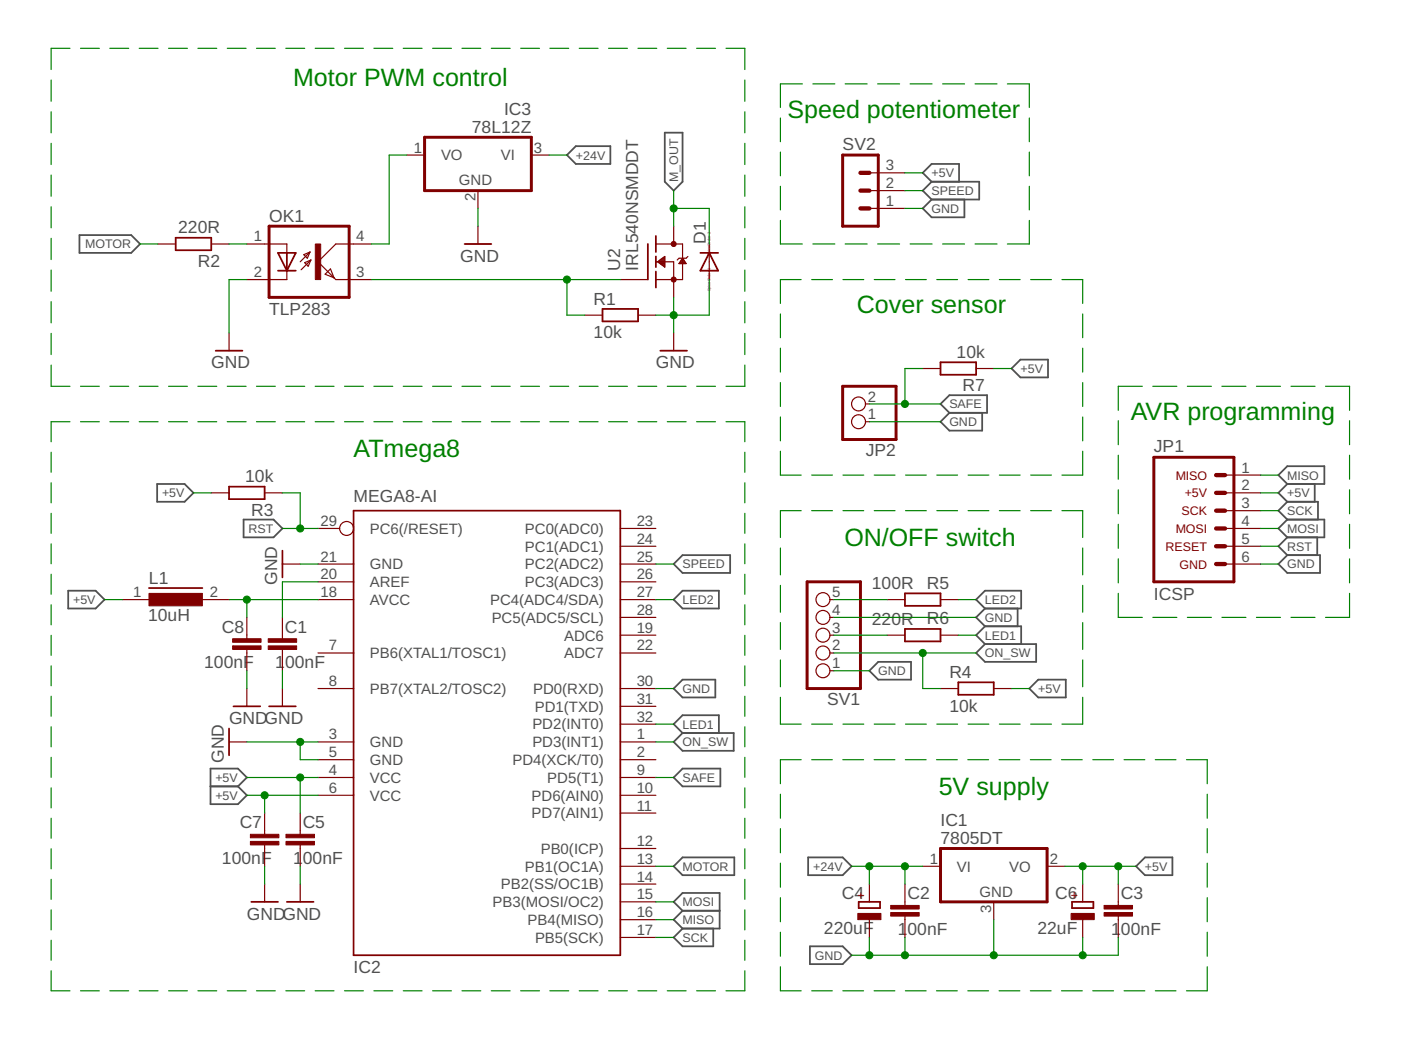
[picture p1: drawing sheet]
<svg xmlns="http://www.w3.org/2000/svg" width="200mm" height="150mm" viewBox="0 0 200 150" stroke-linecap="round" stroke-linejoin="round" font-family="sans-serif">
<g fill="none" stroke="#505050" stroke-width=".25">
<path d="M94.9 18.9h2.6v7.1l-1.3 1.2-1.3-1.2zM11.3 33.6h7.4l1.3 1.2-1.3 1.3h-7.4zM80.9 22.1l1.3-1.2h4.9v2.5h-4.9zM133 28.5l-1.3 1.3 1.3 1.2h4.7v-2.5M133 26h6.8v2.5h-6.8M133 26l-1.3-1.3 1.3-1.3h3.9v2.6M133 26l-1.3 1.2 1.3 1.3M134.3 57.7l1.3-1.3h5.3v2.5h-5.3zM135.6 58.9l-1.3 1.3 1.3 1.3h4.6v-2.6M144.4 52.6l1.3-1.2h3.9v2.5h-3.9zM22.4 69.1h4l1.2 1.3-1.2 1.2h-4zM34.8 74.2h4.3l1.2 1.3-1.2 1.2h-4.3z"/>
<path d="M97.5 79.3h6.7v2.5h-6.7l-1.3-1.3zM182.5 67.8l1.3-1.2h5.3v2.5h-5.3zM183.8 74.2l-1.3 1.3 1.3 1.2M183.8 74.2h5.3v2.5h-5.3M183.8 71.6l-1.3 1.3 1.3 1.3M183.8 71.6h4.4v2.6M183.8 76.7l-1.3 1.3 1.3 1.3M183.8 79.3h4.7v2.5h-4.7l-1.3-1.3zM183.8 69.1l-1.3 1.3 1.3 1.2M187.7 69.1v2.5M188.1 76.7v2.6M9.7 84.3h4l1.2 1.3-1.2 1.3h-4z"/>
<path d="M96.2 98.3l1.3-1.3h4.6v2.6h-4.6zM96.2 85.6l1.3-1.3h5.1v2.6h-5.1zM124.1 95.8l1.3-1.3h4.7v2.5h-4.7zM139.4 85.6l1.2-1.3h5.2v2.6h-5.2zM139.4 93.2l1.2-1.2h7.3v2.5h-7.3zM140.6 86.9l-1.2 1.3 1.2 1.2M140.6 89.4h5.2v2.6M140.6 89.4l-1.2 1.3 1.2 1.3M145.3 86.9v2.5M148.2 97h4v2.6h-4l-1.2-1.3zM30.1 109.7h3.9l1.2 1.3-1.2 1.3 1.2 1.3-1.2 1.2h-3.9zM30.1 112.3h3.9"/>
<path d="M96.2 111l1.3-1.3h5.3v2.6h-5.3zM96.2 105.9l1.3-1.2h7.3v2.5h-7.3zM97.5 104.7l-1.3-1.3 1.3-1.3h5.1v2.6M96.2 123.7l1.3-1.3h7.3v2.6h-7.3zM97.5 130l-1.3-1.2 1.3-1.3h5.2v5.1h-5.2M97.5 130h5.2M97.5 130l-1.3 1.3 1.3 1.3M97.5 132.6l-1.3 1.3 1.3 1.2h4.3v-2.5M115.4 122.4h4.9l1.3 1.3-1.3 1.3h-4.9zM115.6 135.1h4.7l1.3 1.3-1.3 1.3h-4.7zM163.5 122.4h3.9v2.6h-3.9l-1.3-1.3z"/>
</g>
<path d="M60.6 19.6h15.3v7.6h-15.3zM38.4 32.3h11.4v10.2h-11.4zM120.3 22.1h5.1v10.2h-5.1zM120.3 55.2h7.6v7.6h-7.6zM164.7 65.3h11.5v17.8h-11.5zM115.2 83.1h7.7v15.2h-7.7zM134.3 121.2h15.2v7.6h-15.2z" fill="none" stroke="#800000" stroke-width=".42"/>
<g fill="none" stroke="#800000" stroke-width=".17">
<path d="M22.5 34.8h2.6M30.2 34.8h2.5M35.2 34.8h5.8v1.3M41 38.7v1.2h-5.8M43.4 36.4l.9-.4-.4 .9zM43.5 37.5l.9-.4-.4 .9zM44.3 36l-1.4 1.4M44.4 37.1l-1.4 1.4M46.4 39.2l.8-.8 .5 1.3zM47.7 39.7l.2 .2h5.1M53 34.8h-5.1l-2.5 2.6 2.3 2.3M58.1 22.1h2.5"/>
<path d="M68.2 27.2v2.6M68.2 32.3v2.5M75.9 22.1h2.5M88.6 39.9h3.8M93.6 34.8h3.9v5.1h-3.9M93.6 37.4h2.6v5.1M93.9 37.4l1-.8v1.5zM94 37.3h.9M94.1 37.5h.8M94.2 37.1h.7M94.2 37.6h.7M94.4 37h.5"/>
<path d="M94.4 37.7h.5M94.5 36.9h.4M94.6 37.9h.3M94.7 36.8h.2M94.7 38h.2M94.8 36.7h.1M94.9 38.1h.1M96.2 32.3v2.5M97 37.5h.9M97.1 37.4h.7M97.2 37.3h.5M97.3 37.1h.3"/>
<path d="M97.3 37h.3M97.4 36.9h.1M97.5 36.9l.5 .7h-1.1zM98.2 36.6l-.2 .3h-1.1l-.2 .2M101.3 34.8v5.1M124.1 29.8h5.1M124.1 27.2h5.1M124.1 24.7h5.1M32.7 47.5v2.6M83.5 45h2.5M91.1 45h2.5M96.2 47.5v2.6"/>
<path d="M123.5 57.7h.6M131.7 52.6h2.6M139.4 52.6h2.5M30.2 70.4h2.5M37.8 70.4h2.5M45.4 75.5h3.1M88.6 78h5M88.6 75.5h5M123.5 60.2h.6M174.9 78h5.1M174.9 75.5h5.1M174.9 70.4h5.1"/>
<path d="M174.9 72.9h5.1M174.9 67.8h5.1M17.5 85.6h5M27.6 85.6h5.1M35.2 88.2v3M35.2 92.7v3.1M35.2 98.3v2.6M40.3 80.5h2.6M40.3 88.2v3M40.3 92.7v3.1M40.3 98.3v2.6M45.4 98.3h5.1"/>
<path d="M45.4 93.2h5.1M45.4 80.5h5.1M45.4 83.1h5.1M45.4 85.6h5.1M88.6 98.3h5M88.6 93.2h5M88.6 80.5h5M88.6 83.1h5M88.6 85.6h5M88.6 90.7h5M88.6 88.2h5M118.5 93.2h.5"/>
<path d="M118.5 85.6h.5M118.5 90.7h.5M118.5 88.2h.5M118.5 95.8h.5M126.7 85.6h2.5M126.7 90.7h2.5M134.3 98.3h2.5M134.3 85.6h2.5M134.3 90.7h2.5M141.9 98.3h2.5M174.9 80.5h5.1M32.7 105.9h2.5"/>
<path d="M37.8 116.1v3M42.9 116.1v3M45.4 105.9h5.1M45.4 108.5h5.1M45.4 111h5.1M45.4 113.6h5.1M88.6 105.9h5M88.6 108.5h5M88.6 111h5M88.6 113.6h5M88.6 116.1h5M88.6 103.4h5"/>
<path d="M88.6 100.9h5M37.8 120.6v3.1M37.8 126.2v2.6M42.9 120.6v3.1M42.9 126.2v2.6M88.6 123.7h5M88.6 133.9h5M88.6 131.3h5M88.6 128.8h5M88.6 126.2h5M88.6 121.2h5M124.1 126.2v2.6"/>
<path d="M124.1 131.3v2.6M129.2 126.2v3.1M129.2 130.8v3.1M131.7 123.7h2.6M141.9 128.8v2.5M149.5 123.7h2.5M154.6 126.2v2.6M154.6 131.3v2.6M159.7 126.2v3.1M159.7 130.8v3.1"/>
<circle cx="122.6" cy="57.7" r=".99"/>
<circle cx="49.5" cy="75.5" r=".99"/>
<circle cx="122.6" cy="60.2" r=".99"/>
<circle cx="117.5" cy="93.2" r=".99"/>
<circle cx="117.5" cy="90.7" r=".99"/>
<circle cx="117.5" cy="88.2" r=".99"/>
<circle cx="117.5" cy="95.8" r=".99"/>
<circle cx="117.5" cy="85.6" r=".99"/>
</g>
<g fill="#800000" stroke="#800000" stroke-width=".14">
<path d="M127.2 130.3h4v.5h-4z"/>
<path d="M127.2 129.3h4v.5h-4z"/>
<path d="M157.6 130.3h4.1v.5h-4.1z"/>
<path d="M157.6 129.3h4.1v.5h-4.1z"/>
<path d="M122.5 130.4h3.3v.9h-3.3z"/>
<path d="M152.9 130.4h3.3v.9h-3.3z"/>
<path d="M45 34.8h.8v5.1h-.8z"/>
<path d="M40.8 120.1h4.1v.5h-4.1z"/>
<path d="M40.8 119.1h4.1v.5h-4.1z"/>
<path d="M35.8 120.1h4v.5h-4z"/>
<path d="M35.8 119.1h4v.5h-4z"/>
<path d="M21.3 84.7h7.6v1.8h-7.6z"/>
<path d="M38.3 92.2h4.1v.5h-4.1z"/>
<path d="M38.3 91.2h4.1v.5h-4.1z"/>
<path d="M33.2 92.2h4.1v.5h-4.1z"/>
<path d="M33.2 91.2h4.1v.5h-4.1z"/>
</g>
<g fill="none" stroke="#800000" stroke-width=".25">
<path d="M25.1 34h5.1v1.7h-5.1zM39.7 36.1h2.5l-1.2 2.6zM39.7 38.7h2.5M41 36.1v2.6M66.3 34.8h3.8M92.5 34.8v5.1M93.6 33.7v2.3M93.6 36.6v1.5M93.6 38.8v2.3M100 36.1h2.5M101.3 36.1l1.2 2.6h-2.5zM30.8 50.1h3.8"/>
<path d="M86 44.1h5.1v1.8h-5.1zM94.3 50.1h3.8M134.3 51.7h5.1v1.8h-5.1zM32.7 69.5h5.1v1.8h-5.1zM40.3 78.6v3.8M50.5 72.9h38.1v63.5h-38.1zM21.3 84h7.6M129.2 84.7h5.1v1.8h-5.1zM129.2 89.8h5.1v1.8h-5.1zM136.8 97.4h5.1v1.8h-5.1zM32.7 104v3.8M33.3 100.9h3.8"/>
<path d="M38.4 100.9h3.8M35.9 128.8h3.8M41 128.8h3.8M122.6 128.8h3v.9h-3zM153.1 128.8h3v.9h-3z"/>
</g>
<g fill="#800000" stroke="#800000" stroke-width=".14">
<circle cx="96.2" cy="39.9" r=".36"/>
<circle cx="96.2" cy="34.8" r=".36"/>
</g>
<path d="M122.9 24.7h1.2M122.9 27.2h1.2M122.9 29.8h1.2M173.6 75.5h1.3M173.6 78h1.3M173.6 70.4h1.3M173.6 72.9h1.3M173.6 67.8h1.3M173.6 80.5h1.3" fill="none" stroke="#800000" stroke-width=".61"/>
<g fill="none" stroke="#008000" stroke-width=".17">
<path d="M7.3 11.4v3.1M7.3 16v3M10 6.9h-2.7v3M11.5 6.9h2.7M15.7 6.9h2.7M19.9 6.9h2.7M24.1 6.9h2.7M28.3 6.9h2.6M32.4 6.9h2.7M36.6 6.9h2.7M40.8 6.9h2.7M45 6.9h2.7"/>
<path d="M49.2 6.9h2.7M53.4 6.9h2.7M57.6 6.9h2.7M61.8 6.9h2.7M66 6.9h2.6M70.1 6.9h2.7M74.3 6.9h2.7M78.5 6.9h2.7M82.7 6.9h2.7M86.9 6.9h2.7M91.1 6.9h2.7M95.3 6.9h2.7"/>
<path d="M99.5 6.9h2.7M103.7 6.9h2.6v3M106.3 11.4v3.1M106.3 16v3M111.4 16.8v3.4M114.6 12h-3.2v3.3M116.1 12h3.1M120.7 12h3.1M125.3 12h3.1M129.9 12h3.2M134.6 12h3.1M139.2 12h3.1"/>
<path d="M143.8 12h3.2v3.3M147 16.8v3.4M7.3 20.5v3M7.3 25v3M7.3 29.5v3M7.3 34v3.1M7.3 38.6v3M20 34.8h2.5M32.7 34.8h2.5M35.2 39.9h-2.5v7.6M53 39.9h35.6M58.1 22.1h-2.5v12.7h-2.6"/>
<path d="M68.2 29.8v2.5M78.4 22.1h2.5M80.9 39.9v5.1h2.6M96.2 27.2v5.1M96.2 29.8h5.1v5M101.3 39.9v5.1h-7.7M106.3 20.5v3M106.3 25v3M106.3 29.5v3M106.3 34v3.1M106.3 38.6v3M111.4 31.5v3.3h3.2"/>
<path d="M111.4 21.7v3.4M111.4 26.6v3.4M114.4 39.9h-3v3.4M115.9 39.9h3M116.1 34.8h3.1M120.4 39.9h2.9M120.7 34.8h3.1M124.8 39.9h3M125.3 34.8h3.1M129.2 29.8h2.5M129.2 24.7h2.5M129.2 27.2h2.5"/>
<path d="M129.3 39.9h2.9M129.9 34.8h3.2M133.8 39.9h2.9M134.6 34.8h3.1M138.2 39.9h3M139.2 34.8h3.1M142.7 39.9h2.9M147 31.5v3.3h-3.2M147 21.7v3.4M147 26.6v3.4M147.2 39.9h2.9M151.6 39.9h3v3.4"/>
<path d="M7.3 43.1v3M7.3 47.6v3M7.3 52.1v3.1h2.7M11.5 55.2h2.7M15.7 55.2h2.7M19.9 55.2h2.7M24.1 55.2h2.7M28.3 55.2h2.6M32.4 55.2h2.7M36.6 55.2h2.7M40.8 55.2h2.7M45 55.2h2.7"/>
<path d="M49.2 55.2h2.7M53.4 55.2h2.7M57.6 55.2h2.7M61.8 55.2h2.7M66 55.2h2.6M70.1 55.2h2.7M74.3 55.2h2.7M78.5 55.2h2.7M82.7 55.2h2.7M86.9 55.2h2.7M91.1 55.2h2.7M95.3 55.2h2.7"/>
<path d="M96.2 42.5v5M99.5 55.2h2.7M106.3 43.1v3M106.3 47.6v3M106.3 52.1v3.1h-2.6M111.4 44.8v3.4M111.4 49.7v3.4M111.4 54.6v3.4M111.4 59.5v3.4M124.1 57.7h10.2M131.7 52.6h-2.5v5.1M141.9 52.6h2.5"/>
<path d="M154.6 44.8v3.4M154.6 49.7v3.4M154.6 54.6v3.4M154.6 59.5v3.4M163.1 55.2h-3.4v3.4M164.6 55.2h3.4M169.5 55.2h3.5M174.5 55.2h3.4M179.4 55.2h3.4M184.3 55.2h3.4M189.3 55.2h3.4v3.4M7.3 64.6v2.8"/>
<path d="M7.3 68.9v2.9M7.3 73.3v2.9M7.3 77.7v2.8M10 60.2h-2.7v2.9M11.5 60.2h2.7M15.7 60.2h2.7M19.9 60.2h2.7M24.1 60.2h2.7M27.6 70.4h2.6M28.3 60.2h2.6M32.4 60.2h2.7M36.6 60.2h2.7"/>
<path d="M40.3 75.5h5.1M40.3 70.4h2.6v5.1M40.8 60.2h2.7M45 60.2h2.7M49.2 60.2h2.7M53.4 60.2h2.7M57.6 60.2h2.7M61.8 60.2h2.7M66 60.2h2.6M70.1 60.2h2.7M74.3 60.2h2.7M78.5 60.2h2.7"/>
<path d="M82.7 60.2h2.7M86.9 60.2h2.7M91.1 60.2h2.7M95.3 60.2h2.7M99.5 60.2h2.7M103.7 60.2h2.6v2.9M106.3 64.6v2.8M106.3 68.9v2.9M106.3 73.3v2.9M106.3 77.7v2.8M111.4 64.4v3.4h3M111.4 78.3v3.8"/>
<path d="M114.4 72.9h-3v3.9M115.9 67.8h3M115.9 72.9h3M120.4 67.8h2.9M120.4 72.9h2.9M124.1 60.2h10.2M124.8 67.8h3M124.8 72.9h3M129.3 67.8h2.9M129.3 72.9h2.9M133.8 67.8h2.9M133.8 72.9h2.9"/>
<path d="M138.2 67.8h3M138.2 72.9h3M142.7 67.8h2.9M142.7 72.9h2.9M147.2 67.8h2.9M147.2 72.9h2.9M151.6 72.9h3v3.9M154.6 64.4v3.4h-3M154.6 78.3v3.8M159.7 60.1v3.4M159.7 65v3.4M159.7 69.9v3.5"/>
<path d="M159.7 74.9v3.4M159.7 79.8v3.4M180 75.5h2.5M180 67.8h2.5M180 72.9h2.5M180 70.4h2.5M180 78h2.5M192.7 60.1v3.4M192.7 65v3.4M192.7 69.9v3.5M192.7 74.9v3.4M192.7 79.8v3.4"/>
<path d="M7.3 82v2.9M7.3 86.4v2.8M7.3 90.7v2.9M7.3 95.1v2.8M7.3 99.4v2.9M14.9 85.6h2.6M32.7 85.6h12.7M35.2 85.6v2.6M35.2 95.8v2.5M40.3 95.8v2.5M42.9 80.5h2.5M45.4 83.1h-5.1v5.1"/>
<path d="M93.6 98.3h2.6M93.6 80.5h2.6M93.6 85.6h2.6M106.3 82v2.9M106.3 86.4v2.8M106.3 90.7v2.9M106.3 95.1v2.8M106.3 99.4v2.9M111.4 99.6v3.8h3M111.4 83.6v3.8M111.4 88.9v3.8M111.4 94.2v3.9"/>
<path d="M119 88.2h20.4M119 95.8h5.1M119 85.6h7.7M119 93.2h20.4M119 90.7h7.7M131.7 93.2v5.1h2.6M136.8 85.6h2.6M136.8 90.7h2.6M144.4 98.3h2.6M154.6 83.6v3.8M154.6 88.9v3.8M154.6 94.2v3.9"/>
<path d="M154.6 99.6v3.8h-3M159.7 84.7v3.5h3.4M164.6 88.2h3.4M169.5 88.2h3.5M174.5 88.2h3.4M179.4 88.2h3.4M180 80.5h2.5M184.3 88.2h3.4M192.7 84.7v3.5h-3.4M7.3 103.8v2.8M7.3 108.1v2.9M7.3 112.5v2.9"/>
<path d="M7.3 116.8v2.9M35.2 105.9h10.2M35.2 113.6h10.2M35.2 111h10.2M37.8 113.6v2.5M42.9 105.9v2.6h2.5M42.9 111v5.1M93.6 105.9h2.6M93.6 111h2.6M93.6 103.4h2.6M106.3 103.8v2.8M106.3 108.1v2.9"/>
<path d="M106.3 112.5v2.9M106.3 116.8v2.9M111.4 113.4v3.4M111.4 118.3v3.5M114.4 108.5h-3v3.4M115.9 108.5h2.9M115.9 103.4h3M120.3 108.5h3M120.4 103.4h2.9M124.8 108.5h3M124.8 103.4h3M129.3 108.5h2.9"/>
<path d="M129.3 103.4h2.9M133.7 108.5h3M133.8 103.4h2.9M138.2 108.5h2.9M138.2 103.4h3M142.6 108.5h3M142.7 103.4h2.9M147.1 108.5h3M147.2 103.4h2.9M151.6 108.5h2.9M156 108.5h3M160.5 108.5h2.9"/>
<path d="M165 108.5h2.9M169.4 108.5h3v3.4M172.4 113.4v3.4M172.4 118.3v3.5M7.3 138.6v2.9h2.7M7.3 121.2v2.9M7.3 125.6v2.8M7.3 129.9v2.9M7.3 134.3v2.8M37.8 123.7v2.5M42.9 123.7v2.5M93.6 128.8h2.6"/>
<path d="M93.6 131.3h2.6M93.6 133.9h2.6M93.6 123.7h2.6M106.3 138.6v2.9h-2.6M106.3 121.2v2.9M106.3 125.6v2.8M106.3 129.9v2.9M106.3 134.3v2.8M111.4 123.3v3.4M111.4 128.2v3.4M111.4 133.1v3.4M111.4 138v3.5h3"/>
<path d="M121.6 123.7h10.1M124.1 123.7v2.5M124.1 133.9v2.5M129.2 123.7v2.5M129.2 133.9v2.5M141.9 131.3v5.1M152 123.7h10.2M154.6 123.7v2.5M154.6 133.9v2.5M159.7 133.9v2.5h-38.1M159.7 123.7v2.5M172.4 123.3v3.4"/>
<path d="M172.4 128.2v3.4M172.4 133.1v3.4M172.4 138v3.5h-3M11.5 141.5h2.7M15.7 141.5h2.7M19.9 141.5h2.7M24.1 141.5h2.7M28.3 141.5h2.6M32.4 141.5h2.7M36.6 141.5h2.7M40.8 141.5h2.7M45 141.5h2.7"/>
<path d="M49.2 141.5h2.7M53.4 141.5h2.7M57.6 141.5h2.7M61.8 141.5h2.7M66 141.5h2.6M70.1 141.5h2.7M74.3 141.5h2.7M78.5 141.5h2.7M82.7 141.5h2.7M86.9 141.5h2.7M91.1 141.5h2.7M95.3 141.5h2.7"/>
<path d="M99.5 141.5h2.7M115.9 141.5h2.9M120.3 141.5h3M124.8 141.5h3M129.3 141.5h2.9M133.7 141.5h3M138.2 141.5h2.9M142.6 141.5h3M147.1 141.5h3M151.6 141.5h2.9M156 141.5h3M160.5 141.5h2.9"/>
<path d="M165 141.5h2.9"/>
</g>
<g fill="#008000" stroke="#008000" stroke-width=".14">
<circle cx="42.9" cy="75.5" r=".51"/>
<circle cx="42.9" cy="105.9" r=".51"/>
<circle cx="129.2" cy="136.4" r=".51"/>
<circle cx="124.1" cy="136.4" r=".51"/>
<circle cx="141.9" cy="136.4" r=".51"/>
<circle cx="154.6" cy="136.4" r=".51"/>
<circle cx="96.2" cy="45" r=".51"/>
<circle cx="154.6" cy="123.7" r=".51"/>
<circle cx="159.7" cy="123.7" r=".51"/>
<circle cx="37.8" cy="113.6" r=".51"/>
<circle cx="42.9" cy="111" r=".51"/>
<circle cx="96.2" cy="29.8" r=".51"/>
<circle cx="80.9" cy="39.9" r=".51"/>
<circle cx="129.2" cy="123.7" r=".51"/>
<circle cx="124.1" cy="123.7" r=".51"/>
<circle cx="131.7" cy="93.2" r=".51"/>
<circle cx="35.2" cy="85.6" r=".51"/>
<circle cx="129.2" cy="57.7" r=".51"/>
</g>
<g font-size="3.6" fill="#008000">
<text x="41.8" y="12.2">Motor PWM control</text>
<text x="112.4" y="16.8">Speed potentiometer</text>
<text x="122.3" y="44.7">Cover sensor</text>
<text x="161.4" y="60">AVR programming</text>
<text x="50.5" y="65.3">ATmega8</text>
<text x="120.6" y="78">ON/OFF switch</text>
<text x="134" y="113.6">5V supply</text>
</g>
<g font-size="2.5" fill="#505050">
<text x="72" y="16.4">IC3</text>
<text x="67.4" y="19">78L12Z</text>
<text x="120.3" y="21.4">SV2</text>
<text x="25.4" y="33.3">220R</text>
<text x="38.4" y="31.7">OK1</text>
<text x="100.8" y="34.8" transform="rotate(-90 100.8 34.8)">D1</text>
<text x="28.2" y="38.1">R2</text>
<text x="65.7" y="37.4">GND</text>
<text x="88.6" y="38.6" transform="rotate(-90 88.6 38.6)">U2</text>
<text x="91.1" y="38.6" transform="rotate(-90 91.1 38.6)">IRL540NSMDDT</text>
<text x="38.4" y="45">TLP283</text>
<text x="84.8" y="43.5">R1</text>
<text x="30.2" y="52.6">GND</text>
<text x="84.8" y="48.3">10k</text>
<text x="93.6" y="52.6">GND</text>
<text x="136.6" y="51.1">10k</text>
<text x="137.4" y="55.9">R7</text>
<text x="123.6" y="65.2">JP2</text>
<text x="164.7" y="64.5">JP1</text>
<text x="35" y="68.9">10k</text>
<text x="50.5" y="71.7">MEGA8-AI</text>
<text x="35.9" y="73.7">R3</text>
<text x="21.3" y="83.3">L1</text>
<text x="39.6" y="83.5" transform="rotate(-90 39.6 83.5)">GND</text>
<text x="21.1" y="88.7">10uH</text>
<text x="124.5" y="84.1">100R</text>
<text x="124.5" y="89.2">220R</text>
<text x="132.3" y="84.1">R5</text>
<text x="132.3" y="89.2">R6</text>
<text x="164.7" y="85.6">ICSP</text>
<text x="29.1" y="95.4">100nF</text>
<text x="31.7" y="90.3">C8</text>
<text x="39.3" y="95.4">1</text>
<text x="40.7" y="90.3">C1</text>
<text x="40.7" y="95.4">00nF</text>
<text x="118.1" y="100.7">SV1</text>
<text x="135.5" y="101.6">10k</text>
<text x="135.5" y="96.8">R4</text>
<text x="32.7" y="103.4">GNDGND</text>
<text x="31.9" y="108.9" transform="rotate(-90 31.9 108.9)">GND</text>
<text x="34.2" y="118.2">C7</text>
<text x="43.2" y="118.2">C5</text>
<text x="134.3" y="118">IC1</text>
<text x="31.7" y="123.3">100nF</text>
<text x="41.8" y="123.3">1</text>
<text x="43.2" y="123.3">00nF</text>
<text x="134.3" y="120.5">7805DT</text>
<text x="35.2" y="131.3">GNDGND</text>
<text x="120.2" y="128.3">C4</text>
<text x="129.6" y="128.4">C2</text>
<text x="150.7" y="128.3">C6</text>
<text x="160" y="128.4">C3</text>
<text x="117.6" y="133.4">220uF</text>
<text x="128.2" y="133.5">1</text>
<text x="129.6" y="133.5">00nF</text>
<text x="148.1" y="133.4">22uF</text>
<text x="158.7" y="133.5">1</text>
<text x="160" y="133.5">00nF</text>
<text x="50.5" y="138.9">IC2</text>
</g>
<g font-size="2.1" fill="#505050">
<text x="59.1" y="21.8">1</text>
<text x="63" y="22.9">VO</text>
<text x="71.5" y="22.9">VI</text>
<text x="76.2" y="21.8">3</text>
<text x="65.5" y="26.5">GND</text>
<text x="67.9" y="28.8" transform="rotate(-90 67.9 28.8)">2</text>
<text x="126.5" y="29.4">1</text>
<text x="126.5" y="26.9">2</text>
<text x="126.5" y="24.3">3</text>
<text x="36.2" y="34.5">1</text>
<text x="50.8" y="34.5">4</text>
<text x="36.2" y="39.6">2</text>
<text x="50.8" y="39.6">3</text>
<text x="123.9" y="59.9">1</text>
<text x="123.9" y="57.3">2</text>
<text x="177.2" y="70">2</text>
<text x="177.2" y="67.5">1</text>
<text x="45.8" y="75.1">29</text>
<text x="52.8" y="76.2">PC6(/RESET)</text>
<text x="74.9" y="76.2">PC0(ADC0)</text>
<text x="90.9" y="77.6">24</text>
<text x="90.9" y="75.1">23</text>
<text x="177.2" y="77.6">5</text>
<text x="177.2" y="75.1">4</text>
<text x="177.2" y="72.6">3</text>
<text x="45.8" y="80.2">21</text>
<text x="45.8" y="82.7">20</text>
<text x="52.8" y="81.3">GND</text>
<text x="52.8" y="83.8">AREF</text>
<text x="74.9" y="83.8">PC3(ADC3)</text>
<text x="74.9" y="81.3">PC2(ADC2)</text>
<text x="74.9" y="78.8">PC1(ADC1)</text>
<text x="90.9" y="82.7">26</text>
<text x="90.9" y="80.2">25</text>
<text x="177.2" y="80.2">6</text>
<text x="19" y="85.3">1</text>
<text x="30" y="85.3">2</text>
<text x="45.8" y="85.3">18</text>
<text x="52.8" y="86.4">AVCC</text>
<text x="70" y="86.4">PC4(ADC4/SDA)</text>
<text x="70.2" y="88.9">PC5(ADC5/SCL)</text>
<text x="90.9" y="87.8">28</text>
<text x="90.9" y="85.3">27</text>
<text x="118.8" y="87.8">4</text>
<text x="118.8" y="85.3">5</text>
<text x="47" y="92.9">7</text>
<text x="52.8" y="94">PB6(XTAL1/TOSC1)</text>
<text x="80.5" y="94">ADC7</text>
<text x="80.5" y="91.5">ADC6</text>
<text x="90.9" y="92.9">22</text>
<text x="90.9" y="90.3">19</text>
<text x="118.8" y="95.4">1</text>
<text x="118.8" y="92.9">2</text>
<text x="118.8" y="90.3">3</text>
<text x="47" y="98">8</text>
<text x="52.8" y="99.1">PB7(XTAL2/TOSC2)</text>
<text x="76.1" y="99.1">PD0(RXD)</text>
<text x="76.4" y="101.6">PD1(TXD)</text>
<text x="90.9" y="100.5">31</text>
<text x="90.9" y="98">30</text>
<text x="47" y="105.6">3</text>
<text x="52.8" y="106.7">GND</text>
<text x="76" y="106.7">PD3(INT1)</text>
<text x="76" y="104.2">PD2(INT0)</text>
<text x="90.9" y="105.6">1</text>
<text x="90.9" y="103">32</text>
<text x="47" y="108.1">5</text>
<text x="47" y="110.7">4</text>
<text x="47" y="113.2">6</text>
<text x="52.8" y="109.2">GND</text>
<text x="52.8" y="111.8">VCC</text>
<text x="73.2" y="109.2">PD4(XCK/T0)</text>
<text x="78.1" y="111.8">PD5(T1)</text>
<text x="90.9" y="113.2">10</text>
<text x="90.9" y="110.7">9</text>
<text x="90.9" y="108.1">2</text>
<text x="52.8" y="114.3">VCC</text>
<text x="75.9" y="116.9">PD7(AIN1)</text>
<text x="75.9" y="114.3">PD6(AIN0)</text>
<text x="90.9" y="115.7">11</text>
<text x="74.9" y="124.5">PB1(OC1A)</text>
<text x="77.2" y="121.9">PB0(ICP)</text>
<text x="90.9" y="125.9">14</text>
<text x="90.9" y="123.4">13</text>
<text x="90.9" y="120.8">12</text>
<text x="132.7" y="123.4">1</text>
<text x="136.6" y="124.5">VI</text>
<text x="144.1" y="124.5">VO</text>
<text x="149.9" y="123.4">2</text>
<text x="70.3" y="129.5">PB3(MOSI/OC2)</text>
<text x="71.5" y="127">PB2(SS/OC1B)</text>
<text x="90.9" y="131">16</text>
<text x="90.9" y="128.4">15</text>
<text x="139.9" y="128">GND</text>
<text x="141.5" y="130.3" transform="rotate(-90 141.5 130.3)">3</text>
<text x="75.3" y="132.1">PB4(MISO)</text>
<text x="76.4" y="134.6">PB5(SCK)</text>
<text x="90.9" y="133.5">17</text>
</g>
<g font-size="1.8" fill="#505050">
<text x="82.2" y="22.8">+24V</text>
<text x="96.8" y="26" transform="rotate(-90 96.8 26)">M_OUT</text>
<text x="133" y="25.3">+5V</text>
<text x="133" y="27.9">SPEED</text>
<text x="12.2" y="35.5">MOTOR</text>
<text x="133" y="30.4">GND</text>
<text x="145.7" y="53.2">+5V</text>
<text x="135.5" y="58.3">SAFE</text>
<text x="135.5" y="60.9">GND</text>
<text x="23.1" y="71">+5V</text>
<text x="183.8" y="68.5">MISO</text>
<text x="183.8" y="71">+5V</text>
<text x="35.5" y="76.1">RST</text>
<text x="183.8" y="76.1">MOSI</text>
<text x="183.8" y="73.6">SCK</text>
<text x="97.5" y="81.2">SPEED</text>
<text x="183.8" y="78.6">RST</text>
<text x="183.8" y="81.2">GND</text>
<text x="10.4" y="86.3">+5V</text>
<text x="97.5" y="86.3">LED2</text>
<text x="140.6" y="88.8">GND</text>
<text x="140.6" y="86.3">LED2</text>
<text x="140.6" y="93.9">ON_SW</text>
<text x="140.6" y="91.3">LED1</text>
<text x="97.5" y="99">GND</text>
<text x="125.4" y="96.4">GND</text>
<text x="148.2" y="99">+5V</text>
<text x="97.5" y="106.6">ON_SW</text>
<text x="97.5" y="104">LED1</text>
<text x="30.8" y="111.6">+5V</text>
<text x="97.5" y="111.6">SAFE</text>
<text x="30.8" y="114.2">+5V</text>
<text x="97.5" y="124.3">MOTOR</text>
<text x="116.1" y="124.3">+24V</text>
<text x="163.5" y="124.3">+5V</text>
<text x="97.5" y="129.4">MOSI</text>
<text x="97.5" y="132">MISO</text>
<text x="97.5" y="134.5">SCK</text>
<text x="116.3" y="137">GND</text>
</g>
<g font-size="1.8" fill="#800000">
<text x="167.9" y="68.5">MISO</text>
<text x="169.1" y="71">+5V</text>
<text x="167.9" y="76.1">MOSI</text>
<text x="168.7" y="73.6">SCK</text>
<text x="166.4" y="78.6">RESET</text>
<text x="168.4" y="81.2">GND</text>
<text x="123.5" y="128.4" transform="rotate(-90 123.5 128.4)">+</text>
<text x="154" y="128.4" transform="rotate(-90 154 128.4)">+</text>
</g>
<g font-size=".6" fill="#800080">
<text x="101.5" y="41.6" transform="rotate(-90 101.5 41.6)">SpiceOrder</text>
<text x="101.5" y="38.5" transform="rotate(-90 101.5 38.5)">1</text>
<text x="101.5" y="36.5" transform="rotate(-90 101.5 36.5)">SpiceOrder 2</text>
</g>
</svg>
